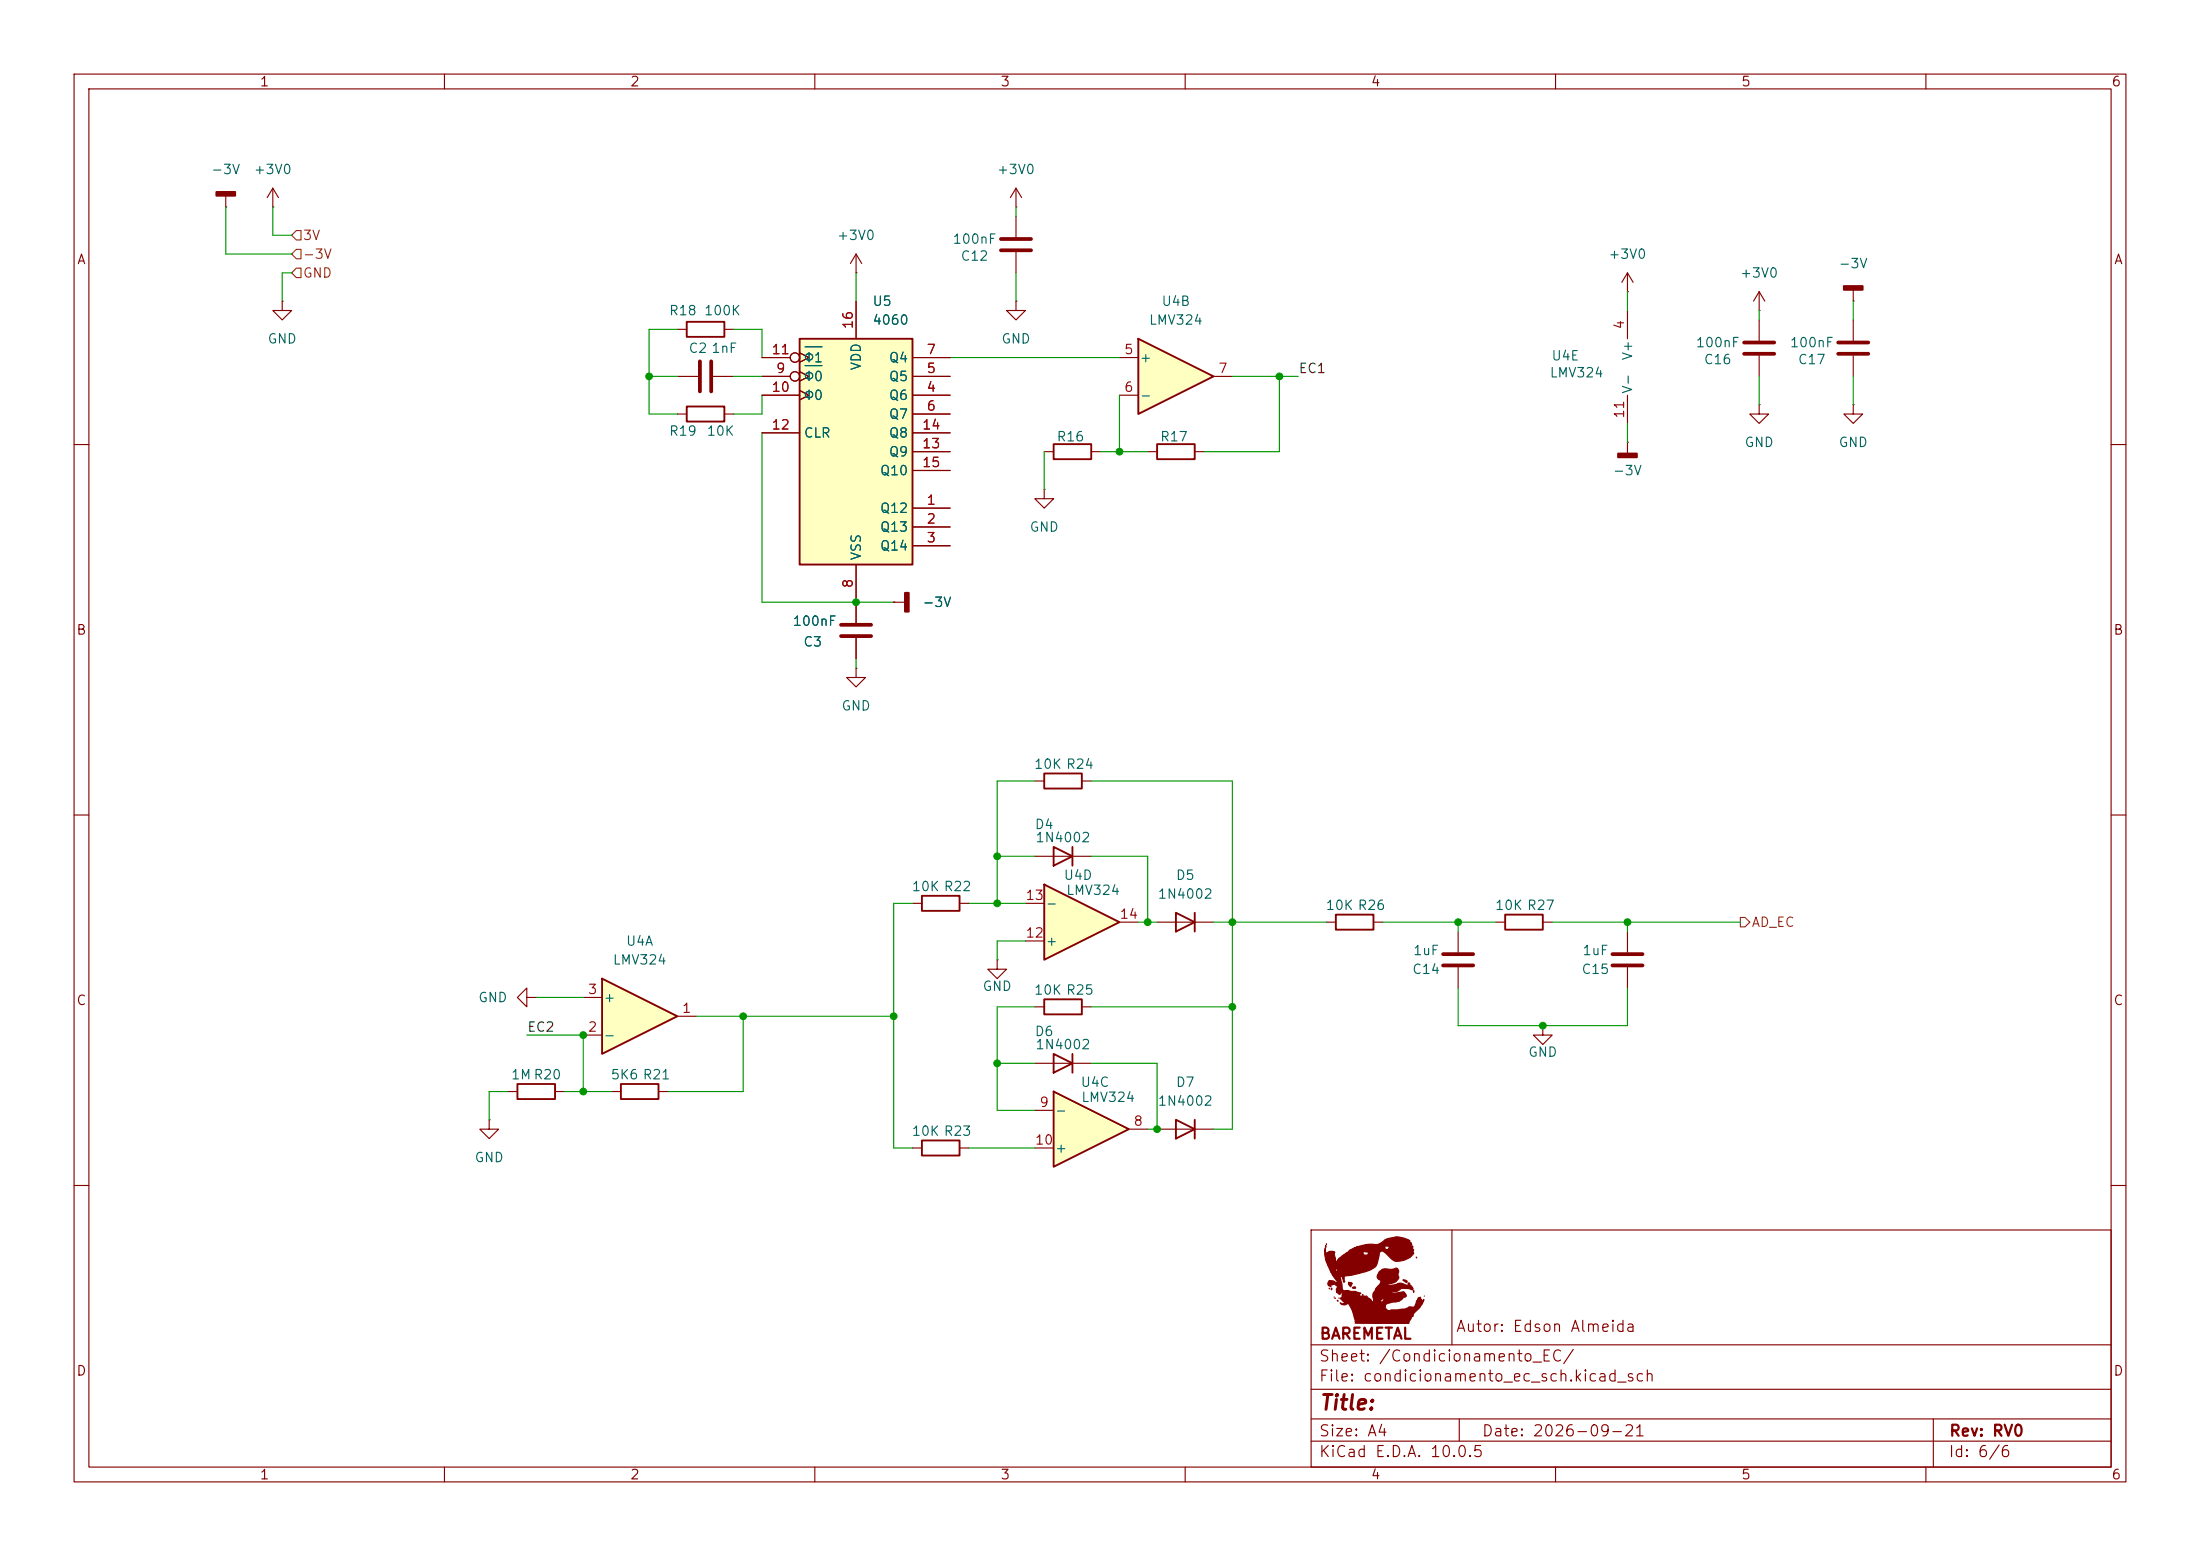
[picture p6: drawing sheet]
<svg xmlns="http://www.w3.org/2000/svg" width="297mm" height="210mm" viewBox="0 0 297 210" stroke-linecap="round" stroke-linejoin="round" font-family="sans-serif">
<g fill="none" stroke="#840000" stroke-width=".15">
<path d="M10 10h277v190h-277zM12 12h273v186h-273zM60 10v2M110 10v2M160 10v2M210 10v2M260 10v2M219.7 39.4h.1M219.7 36.8v2.6M219.7 36.8l-.8 1.3M219.7 36.8l.8 1.3M91.4 55.9h1.3"/>
<path d="M97.8 55.9h1.3M219.7 41.9v3.8M219.7 53.3v3.9M10 60h2M154.9 61h1.3M161.3 61h1.3M285 60h2M10 110h2M285 110h2M139.7 143.5h7.6M10 160h2M177 166h108v32h-108z"/>
<path d="M196 166v15.5M285 160h2M60 198v2M110 198v2M160 198v2M177 194.5h108M177 191.5h108M177 187.5h108M177 181.5h108M197 191.5v3M210 198v2M260 198v2"/>
<path d="M261 191.5v6.5"/>
</g>
<g fill="#840000" stroke="#840000" stroke-width=".15">
<path d="M178.9 168.4l.1 .7v.2l.1 .1a.65 .65 0 0 1 1.1-.3l-.1 .1 .2 1.2a2.72 2.72 0 0 1 1.4-1.2h2.3v.1a.46 .46 0 0 0 .7-.1h.2h-.2l.2-.1a.26 .26 0 0 0-.4-.1l-.4-.1-.1 .3h-2.3l.6-.5 .6-.3h3.3h-3.3l.3-.1h3.7l.1 .1a.29 .29 0 0 0 .2 .2 .29 .29 0 0 0 .3-.2h.1l.1 .2 .2-.1a.65 .65 0 0 0-.9-.3l-.1 .1h-3.7l.4-.1a6.5 6.5 0 0 1 2.4-.3l.5-.2a3.3 3.3 0 0 1 2.6-.7l1.2 .5-.2-.1 .2 .4 .2-.1v.5l.3 .1-.1 .2a.39 .39 0 0 1 .1 .5 .59 .59 0 0 1-.4 .7l-.7 .3a1.63 1.63 0 0 1-1.8 0l-1-1a.45 .45 0 0 0-.6 0 .45 .45 0 0 0-.1 .5l-.2 .5a1.79 1.79 0 0 1-1.4 1.6l-2.6 .6a.37 .37 0 0 0-.5 0 .37 .37 0 0 0 0 .5v.3h-.1l-.1-.4a.24 .24 0 0 1 0-.4 .28 .28 0 0 0-.4 .2 .28 .28 0 0 0 .1 .3l.2 1.3a.31 .31 0 0 0 .2 .2 .31 .31 0 0 0 .4 0l.4 .1a2.08 2.08 0 0 1 1.2 .2h.3l-.3 .3h.1a.21 .21 0 0 0 .4 .1l.5 .1a.21 .21 0 0 1 .2 0 .21 .21 0 0 1 .1 .2l.3 .1 .3 .4 .1-.1h1v.1a.32 .32 0 0 0 .3-.1 .32 .32 0 0 0 .1-.4h-.2l-.2 .4h-1l-.1-.5a1.07 1.07 0 0 1 .4-1l.4-.5h1.1h-1.1l.1-.2a.42 .42 0 0 0 .2-.4 .42 .42 0 0 0-.3-.4 .81 .81 0 0 1 .3-1.1 .83 .83 0 0 1 .9-.2h.6l.4-.1a.41 .41 0 0 1 .5 .2 .41 .41 0 0 1-.1 .5l.1 .5a1.23 1.23 0 0 1-1.2 .9l-.4 .2 1.2-.1a1.51 1.51 0 0 1 1.6 .1h.1v-.3a.21 .21 0 0 1 .2 .1 .21 .21 0 0 1 0 .2l.3 .1 .2 .4a.23 .23 0 0 1-.4 0l-.3-.1a1.42 1.42 0 0 0-1.5 .4 1.25 1.25 0 0 0-.9 .2l1.2-.1a.68 .68 0 0 1 .8 .2l.1 .4-.3 .1a2.31 2.31 0 0 1-1.8 .7l-.2 .1a.52 .52 0 0 0-.5 .7 .52 .52 0 0 0 .9 .2h.8l1.2-.2h.2a.31 .31 0 0 1 .5-.2h.1l.3 .2v-.1l-.1-.1 .1-.1h.7h-.7l.3-.8h.2h-.2l.1-.3h.2l.1-.1 .1 .4 .1-.1a.27 .27 0 0 1-.1 .4v.2l.4-.6-.1 .3a4.1 4.1 0 0 1-1.3 1.6l-.1 .4-.1-.1-.4 1h-7.3l.1-.1-.1-.2h.2h-.2l.1-.1-.1-.2-.4-1.2-.4-.7-.2-.2a.63 .63 0 0 1-1-.1l.3 .2 .4-.1h-.1v-.2l-.2-.1 .2-.1h-.3v-.1l-.3-.2 .3-.1v-.2h.2l-.2-.1v-.3h-.2a.25 .25 0 0 1-.2 .2 .25 .25 0 0 1-.3-.2v-.1h.4h-.4l-.1-.4a.39 .39 0 0 0-.2-.6v-.1l-.3 .1-.2-.1v.4a.42 .42 0 0 1-.4-.5 .42 .42 0 0 1 .5-.3l.5 .2h.3l-.7-1.1h.2l.1 .2-.1-.1-.2-.1-.2-.3h.5l.1 .3v-.2h.2l-.2-.1a.44 .44 0 0 0 .1-.7l-.2 .7h-.5l-.5-1h1.2h-1.2v-.2a3.6 3.6 0 0 1-.3-2.1z"/>
<path d="M180.5 175.5l.1 .1z"/>
<path d="M180.2 175.2l.1 .1z"/>
<path d="M183.9 174.7l.1 .1z"/>
<path d="M190.8 174.2v.2z"/>
<path d="M179.7 173.9l.1 .2z"/>
<path d="M179.5 173.8v.2z"/>
<path d="M182.6 173.8l.2-.1 .2 .1a.22 .22 0 0 1-.2 .1 .22 .22 0 0 1-.2-.1z"/>
<path d="M182.1 173.1h.3a.23 .23 0 0 1 .1 .2 .23 .23 0 0 1-.1 .2l-.1 .1a.48 .48 0 0 1-.2-.5z"/>
<path d="M189.4 172.7h.1a.27 .27 0 0 1 .4 .3v.1z"/>
<path d="M191.2 169.7v.1z"/>
<path d="M179 168.1v.2z"/>
<path d="M179.1 167.9v.1z"/>
</g>
<path d="M92.7 54.9h5.1v2h-5.1zM156.2 59.9h5.1v2.1h-5.1zM142.2 142.2l2.6 1.3-2.6 1.3zM144.8 142.2v2.6" fill="none" stroke="#840000" stroke-width=".25"/>
<path d="M107.9 45.7h15.3v30.5h-15.3z" fill="#ffffc2"/>
<path d="M107.9 45.7h15.3v30.5h-15.3zM141 104.4h5v2h-5zM142.2 114.3l2.6 1.3-2.6 1.2zM144.8 114.3v2.5M141 134.9h5v2h-5zM180.3 123.4h5.1v2.1h-5.1z" fill="none" stroke="#840000" stroke-width=".25"/>
<g fill="none" stroke="#840000" stroke-width=".15">
<path d="M30.5 27.9h.1M30.5 26.4v1.5M36.8 27.9h.1M36.8 25.4l-.7 1.3M36.8 25.4l.8 1.3M36.8 25.4v2.5M237.5 39.4v2.5M237.5 39.4l-.8 1.2M237.5 39.4l.8 1.2M38.1 40.6v1.3h1.3l-1.3 1.3-1.3-1.3h1.3M38.1 40.6h.1M102.9 53.3h5"/>
<path d="M102.9 50.8h3.8M102.9 48.3h3.8M102.9 58.4h5M107.9 50.2l1.3 .6-1.3 .6M107.9 52.7l1.3 .6-1.3 .7M107.9 47.6l1.3 .7-1.3 .6M115.6 40.6v5.1M123.2 53.3h5.1M123.2 50.8h5.1M123.2 55.9h5.1M123.2 48.3h5.1M123.2 58.4h5.1"/>
<path d="M219.7 59.7h.1M219.7 59.7v1.5M237.5 41.9h.1M237.5 54.6v1.3h1.3l-1.3 1.3-1.3-1.3h1.3M237.5 54.6h.1M237.5 43.2v2.8M237.5 48v2.8M115.6 76.2v7.9M123.2 68.6h5.1M123.2 71.1h5.1M123.2 73.7h5.1M123.2 61h5.1"/>
<path d="M123.2 63.5h5.1M115.6 90.2v1.2h1.2l-1.2 1.3-1.3-1.3h1.3M115.6 90.2h.1M115.6 86.1v2.8M120.6 81.3h.1M120.6 81.3h1.6M139.7 105.4h1.3M139.7 115.6h7.6M146 105.4h1.3M134.6 129.5v1.3h1.3l-1.3 1.3-1.3-1.3h1.3M134.6 129.5h.1M139.7 135.9h1.3"/>
<path d="M146 135.9h1.3M179.1 124.5h1.2M185.4 124.5h1.3M196.8 125.7v2.8M196.8 130.6v2.8"/>
<circle cx="107.3" cy="50.8" r=".63"/>
<circle cx="107.3" cy="48.3" r=".63"/>
</g>
<path d="M108.7 49.4h2.3M108.7 46.8h2.3" fill="none" stroke="#006464" stroke-width=".15"/>
<g fill="#840000" stroke="#840000" stroke-width=".25">
<path d="M122.2 80h.5v2.6h-.5z"/>
<path d="M218.4 61.2h2.6v.5h-2.6z"/>
<path d="M29.2 25.9h2.5v.5h-2.5z"/>
</g>
<path d="M235.5 47.8h4M235.5 46.2h4M113.5 85.9h4.1M113.5 84.3h4.1M194.8 130.3h4.1M194.8 128.8h4.1" fill="none" stroke="#840000" stroke-width=".51"/>
<path d="M141 119.4l10.1 5.1-10.1 5z" fill="#ffffc2"/>
<path d="M141 119.4l10.1 5.1-10.1 5zM124.5 120.9h5v2h-5zM158.7 123.2l2.6 1.3-2.6 1.2zM161.3 123.2v2.5M203.2 123.4h5.1v2.1h-5.1z" fill="none" stroke="#840000" stroke-width=".25"/>
<path d="M123.2 121.9h1.3M129.5 121.9h1.3M138.4 127h2.6M138.4 121.9h2.6M151.1 124.5h2.6M156.2 124.5h7.6M201.9 124.5h1.3M208.3 138.4v1.3h1.2l-1.2 1.3-1.3-1.3h1.3M208.3 138.4h.1M208.3 124.5h1.2M219.7 125.7v2.8M219.7 130.6v2.8" fill="none" stroke="#840000" stroke-width=".15"/>
<path d="M217.7 130.3h4M217.7 128.8h4" fill="none" stroke="#840000" stroke-width=".51"/>
<path d="M142.2 147.3l10.2 5.1-10.2 5.1z" fill="#ffffc2"/>
<path d="M92.7 43.4h5.1v2.1h-5.1zM142.2 59.9h5.1v2.1h-5.1zM69.8 146.3h5.1v2h-5.1zM83.8 146.3h5.1v2h-5.1zM124.5 153.9h5v2.1h-5zM142.2 147.3l10.2 5.1-10.2 5.1zM158.7 151.1l2.6 1.3-2.6 1.3zM161.3 151.1v2.6" fill="none" stroke="#840000" stroke-width=".25"/>
<g fill="none" stroke="#840000" stroke-width=".15">
<path d="M137.2 27.9h.1M137.2 25.4l-.8 1.3M137.2 25.4l.7 1.3M137.2 25.4v2.5M250.2 39.1v1.5M91.4 44.5h1.3M97.8 44.5h1.3M250.2 40.6h.1M141 66v1.3h1.2l-1.2 1.3-1.3-1.3h1.3M141 66h.1M141 61h1.2M147.3 61h1.3"/>
<path d="M71.1 134.6v-1.2l-1.3 1.2 1.3 1.3v-1.3h1.3M72.4 134.6h.1M68.6 147.3h1.2M74.9 147.3h1.3M82.5 147.3h1.3M88.9 147.3h1.3M123.2 154.9h1.3M129.5 154.9h1.3M139.7 149.9h2.5M139.7 154.9h2.5M152.4 152.4h2.5M156.2 152.4h7.6"/>
</g>
<path d="M248.9 38.6h2.6v.5h-2.6z" fill="#840000" stroke="#840000" stroke-width=".25"/>
<path d="M81.3 132.1l10.1 5.1-10.1 5z" fill="#ffffc2"/>
<path d="M81.3 132.1l10.1 5.1-10.1 5z" fill="none" stroke="#840000" stroke-width=".25"/>
<path d="M91.4 50.8h2.8M96.3 50.8h2.8M137.2 40.6v1.3h1.2l-1.2 1.3-1.3-1.3h1.3M137.2 40.6h.1M250.2 43.2v2.8M250.2 48v2.8M78.7 139.7h2.6M78.7 134.6h2.6M91.4 137.2h2.6M66 151.1v1.3h1.3l-1.3 1.3-1.2-1.3h1.2M66 151.1h.1" fill="none" stroke="#840000" stroke-width=".15"/>
<path d="M94.5 48.8v4M96 48.8v4M248.2 47.8h4M248.2 46.2h4" fill="none" stroke="#840000" stroke-width=".51"/>
<path d="M153.7 45.7l10.1 5.1-10.1 5.1z" fill="#ffffc2"/>
<path d="M153.7 45.7l10.1 5.1-10.1 5.1z" fill="none" stroke="#840000" stroke-width=".25"/>
<g fill="none" stroke="#840000" stroke-width=".15">
<path d="M115.6 36.8h.1M115.6 34.3l-.8 1.3M115.6 34.3l.7 1.3M115.6 34.3v2.5M137.2 29.2v2.8M137.2 34v2.8M102.9 48.3h3.8M102.9 53.3h5M102.9 50.8h3.8M102.9 58.4h5M107.9 50.2l1.3 .6-1.3 .6M107.9 52.7l1.3 .6-1.3 .7"/>
<path d="M107.9 47.6l1.3 .7-1.3 .6M115.6 40.6v5.1M123.2 48.3h5.1M123.2 53.3h5.1M123.2 50.8h5.1M123.2 55.9h5.1M123.2 58.4h5.1M151.1 48.3h2.6M151.1 53.3h2.6M163.8 50.8h2.6M250.2 54.6v1.3h1.3l-1.3 1.3-1.3-1.3h1.3M250.2 54.6h.1"/>
<path d="M115.6 76.2v7.9M123.2 68.6h5.1M123.2 71.1h5.1M123.2 73.7h5.1M123.2 61h5.1M123.2 63.5h5.1M115.6 86.1v2.8M120.6 81.3h.1"/>
<circle cx="107.3" cy="50.8" r=".63"/>
<circle cx="107.3" cy="48.3" r=".63"/>
</g>
<path d="M135.1 33.8h4.1M135.1 32.3h4.1" fill="none" stroke="#840000" stroke-width=".51"/>
<path d="M39.4 36.8l.6-.6h.6v1.3h-.6zM40 33.7h.6v1.2h-.6l-.6-.6zM40 31.1h.6v1.3h-.6l-.6-.6zM234.9 123.8h.7l.6 .7-.6 .6h-.7z" fill="none" stroke="#725600" stroke-width=".15"/>
<g fill="none" stroke="#009600" stroke-width=".15">
<path d="M30.5 27.9v6.4h8.9M36.8 27.9v3.9h2.6M39.4 36.8h-1.3v3.8M115.6 36.8v3.8M137.2 27.9v1.3M137.2 36.8v3.8M219.7 39.4v2.5M87.6 50.8h3.8M91.4 44.5h-3.8v11.4h3.8M99.1 50.8h3.8M99.1 44.5h3.8v3.8M102.9 58.4v22.9h17.7"/>
<path d="M102.9 53.3v2.6h-3.8M128.3 48.3h22.8M151.1 53.3v7.7M166.4 50.8h8.9M172.7 50.8v10.2h-10.1M219.7 57.2v2.5M237.5 41.9v1.3M237.5 50.8v3.8M250.2 40.6v2.6M250.2 50.8v3.8M141 61v5M148.6 61h6.3"/>
<path d="M115.6 88.9v1.3M134.6 115.6h5.1M139.7 105.4h-5.1v16.5M147.3 105.4h19.1v47h-2.6M147.3 115.6h7.6v8.9M71.1 139.7h7.6v7.6M72.4 134.6h6.3M94 137.2h26.6M100.3 137.2v10.1h-10.1M123.2 121.9h-2.6v33h2.6M130.8 121.9h7.6M138.4 127h-3.8v2.5"/>
<path d="M139.7 135.9h-5.1v14h5.1M147.3 135.9h19.1M153.7 124.5h2.5M163.8 124.5h15.3M186.7 124.5h15.2M196.8 133.4v5h22.9v-5M196.8 124.5v1.2M209.5 124.5h25.4M219.7 124.5v1.2M68.6 147.3h-2.6v3.8M76.2 147.3h6.3M130.8 154.9h8.9"/>
<path d="M134.6 143.5h5.1M147.3 143.5h8.9v8.9h-1.3"/>
</g>
<path d="M108.7 49.4h2.3M108.7 46.8h2.3" fill="none" stroke="#006464" stroke-width=".15"/>
<g fill="#009600" stroke="#009600" stroke-width=".14">
<circle cx="100.3" cy="137.2" r=".46"/>
<circle cx="78.7" cy="147.3" r=".46"/>
<circle cx="78.7" cy="139.7" r=".46"/>
<circle cx="120.6" cy="137.2" r=".46"/>
<circle cx="87.6" cy="50.8" r=".46"/>
<circle cx="115.6" cy="81.3" r=".46"/>
<circle cx="134.6" cy="115.6" r=".46"/>
<circle cx="154.9" cy="124.5" r=".46"/>
<circle cx="134.6" cy="121.9" r=".46"/>
<circle cx="134.6" cy="143.5" r=".46"/>
<circle cx="166.4" cy="135.9" r=".46"/>
<circle cx="156.2" cy="152.4" r=".46"/>
<circle cx="208.3" cy="138.4" r=".46"/>
<circle cx="166.4" cy="124.5" r=".46"/>
<circle cx="219.7" cy="124.5" r=".46"/>
<circle cx="196.8" cy="124.5" r=".46"/>
<circle cx="172.7" cy="50.8" r=".46"/>
<circle cx="151.1" cy="61" r=".46"/>
</g>
<text font-size="2" fill="#840000" x="178" y="190.8">Title:</text>
<g font-size="1.5" fill="#840000">
<text x="178" y="184.1">Sheet: /Condicionamento_EC/</text>
<text x="178" y="181.1">BAREMETAL</text>
<text x="196.5" y="180.1">Autor: Edson Almeida</text>
<text x="178" y="186.8">File: condicionamento_ec_sch.kicad_sch</text>
<text x="178" y="197">KiCad E.D.A. 10.0.5</text>
<text x="178" y="194.2">Size: A4</text>
<text x="200" y="194.2">Date: 2026-09-21</text>
<text x="263" y="197">Id: 6/6</text>
<text x="263" y="194.2">Rev: RV0</text>
</g>
<g font-size="1.3" fill="#840000">
<text x="35" y="12">1</text>
<text x="85" y="12">2</text>
<text x="135" y="12">3</text>
<text x="185" y="12">4</text>
<text x="235" y="12">5</text>
<text x="285" y="12">6</text>
<text x="10.3" y="36">A</text>
<text x="285.3" y="36">A</text>
<text x="10.2" y="86">B</text>
<text x="285.2" y="86">B</text>
<text x="10.2" y="136">C</text>
<text x="285.2" y="136">C</text>
<text x="10.2" y="186">D</text>
<text x="285.2" y="186">D</text>
<text x="35" y="200">1</text>
<text x="85" y="200">2</text>
<text x="135" y="200">3</text>
<text x="185" y="200">4</text>
<text x="235" y="200">5</text>
<text x="285" y="200">6</text>
</g>
<g font-size="1.3" fill="#006464">
<text x="28.4" y="23.8">-3V</text>
<text x="34.2" y="23.8">+3V0</text>
<text x="134.5" y="23.8">+3V0</text>
<text x="112.9" y="32.7">+3V0</text>
<text x="128.5" y="33.2">100nF</text>
<text x="129.6" y="35.5">C12</text>
<text x="217" y="35.3">+3V0</text>
<text x="117.7" y="41.6">U5</text>
<text x="156.7" y="41.6">U4B</text>
<text x="234.8" y="37.8">+3V0</text>
<text x="248.1" y="36.5">-3V</text>
<text x="36" y="46.7">GND</text>
<text x="90.2" y="42.9">R18</text>
<text x="92.9" y="48">C2</text>
<text x="95" y="42.9">100K</text>
<text x="95.9" y="48">1nF</text>
<text x="117.7" y="44.1">4060</text>
<text x="135.1" y="46.7">GND</text>
<text x="155" y="44.1">LMV324</text>
<text x="228.8" y="47.2">100nF</text>
<text x="241.5" y="47.2">100nF</text>
<text x="108.4" y="51.8">Φ0</text>
<text x="108.4" y="49.2">Φ1</text>
<text x="116.5" y="50.1" transform="rotate(-90 116.5 50.1)">VDD</text>
<text x="119.9" y="51.8">Q5</text>
<text x="119.9" y="49.2">Q4</text>
<text x="153.8" y="49.2">+</text>
<text x="209.1" y="51.3">LMV324</text>
<text x="209.4" y="49">U4E</text>
<text x="220.7" y="53.2" transform="rotate(-90 220.7 53.2)">V-</text>
<text x="220.7" y="48.7" transform="rotate(-90 220.7 48.7)">V+</text>
<text x="229.9" y="49.5">C16</text>
<text x="242.6" y="49.5">C17</text>
<text x="90.2" y="59.1">R19</text>
<text x="95.3" y="59.1">10K</text>
<text x="108.4" y="54.3">Φ0</text>
<text x="108.4" y="59.4">CLR</text>
<text x="119.9" y="54.3">Q6</text>
<text x="119.9" y="56.8">Q7</text>
<text x="119.9" y="59.4">Q8</text>
<text x="142.6" y="59.9">R16</text>
<text x="153.8" y="54.3">-</text>
<text x="156.5" y="59.9">R17</text>
<text x="118.7" y="64.5">Q10</text>
<text x="119.9" y="61.9">Q9</text>
<text x="217.6" y="64.5">-3V</text>
<text x="235.4" y="60.7">GND</text>
<text x="248.1" y="60.7">GND</text>
<text x="118.7" y="69.5">Q12</text>
<text x="116.5" y="75.7" transform="rotate(-90 116.5 75.7)">VSS</text>
<text x="118.7" y="72.1">Q13</text>
<text x="118.7" y="74.6">Q14</text>
<text x="138.9" y="72.1">GND</text>
<text x="124.4" y="82.2">-3V</text>
<text x="106.9" y="84.8">100nF</text>
<text x="108.4" y="87.6">C3</text>
<text x="113.5" y="96.2">GND</text>
<text x="139.5" y="104.1">10K R24</text>
<text x="139.6" y="112.2">D4</text>
<text x="139.7" y="114">1N4002</text>
<text x="143.5" y="119.1">U4D</text>
<text x="158.7" y="119.1">D5</text>
<text x="123" y="120.6">10K R22</text>
<text x="141.1" y="122.9">-</text>
<text x="143.8" y="121.1">LMV324</text>
<text x="156.2" y="121.6">1N4002</text>
<text x="178.9" y="123.1">10K R26</text>
<text x="201.7" y="123.1">10K R27</text>
<text x="82.6" y="130.5">LMV324</text>
<text x="84.4" y="128">U4A</text>
<text x="141.1" y="128">+</text>
<text x="190.6" y="131.8">C14</text>
<text x="190.7" y="129.2">1uF</text>
<text x="213.4" y="131.8">C15</text>
<text x="213.5" y="129.2">1uF</text>
<text x="64.5" y="135.6">GND</text>
<text x="81.4" y="135.6">+</text>
<text x="132.6" y="134.1">GND</text>
<text x="139.5" y="134.6">10K R25</text>
<text x="81.4" y="140.7">-</text>
<text x="139.6" y="140.2">D6</text>
<text x="139.7" y="141.9">1N4002</text>
<text x="206.2" y="142.9">GND</text>
<text x="68.9" y="146">1MR20</text>
<text x="82.4" y="146">5K6 R21</text>
<text x="145.8" y="147">U4C</text>
<text x="145.9" y="149">LMV324</text>
<text x="156.2" y="149.6">1N4002</text>
<text x="158.7" y="147">D7</text>
<text x="123" y="153.6">10K R23</text>
<text x="142.3" y="150.8">-</text>
<text x="142.3" y="155.9">+</text>
<text x="64" y="157.2">GND</text>
</g>
<g font-size="1.3" fill="#725600">
<text x="40.8" y="35.3">-3V</text>
<text x="40.8" y="32.7">3V</text>
<text x="40.8" y="37.8">GND</text>
<text x="236.4" y="125.4">AD_EC</text>
</g>
<g font-size="1.3" fill="#a90000">
<text x="115.4" y="44.5" transform="rotate(-90 115.4 44.5)">16</text>
<text x="219.6" y="44.5" transform="rotate(-90 219.6 44.5)">4</text>
<text x="104.1" y="53.2">10</text>
<text x="104.1" y="48.1">11</text>
<text x="104.7" y="50.7">9</text>
<text x="125" y="53.2">4</text>
<text x="125" y="50.7">5</text>
<text x="125" y="48.1">7</text>
<text x="151.7" y="48.1">5</text>
<text x="151.7" y="53.2">6</text>
<text x="164.4" y="50.7">7</text>
<text x="104.1" y="58.3">12</text>
<text x="124.4" y="58.3">14</text>
<text x="125" y="55.7">6</text>
<text x="219.6" y="56.6" transform="rotate(-90 219.6 56.6)">11</text>
<text x="124.4" y="60.8">13</text>
<text x="124.4" y="63.4">15</text>
<text x="125" y="68.4">1</text>
<text x="125" y="71">2</text>
<text x="125" y="73.5">3</text>
<text x="115.4" y="79.5" transform="rotate(-90 115.4 79.5)">8</text>
<text x="138.4" y="121.8">13</text>
<text x="151.1" y="124.3">14</text>
<text x="138.4" y="126.9">12</text>
<text x="79.3" y="134.5">3</text>
<text x="92" y="137">1</text>
<text x="79.3" y="139.6">2</text>
<text x="140.2" y="149.7">9</text>
<text x="139.6" y="154.8">10</text>
<text x="152.9" y="152.3">8</text>
</g>
<g font-size="1.3" fill="#0f0f0f">
<text x="175.2" y="50.7">EC1</text>
<text x="71.1" y="139.6">EC2</text>
</g>
</svg>
